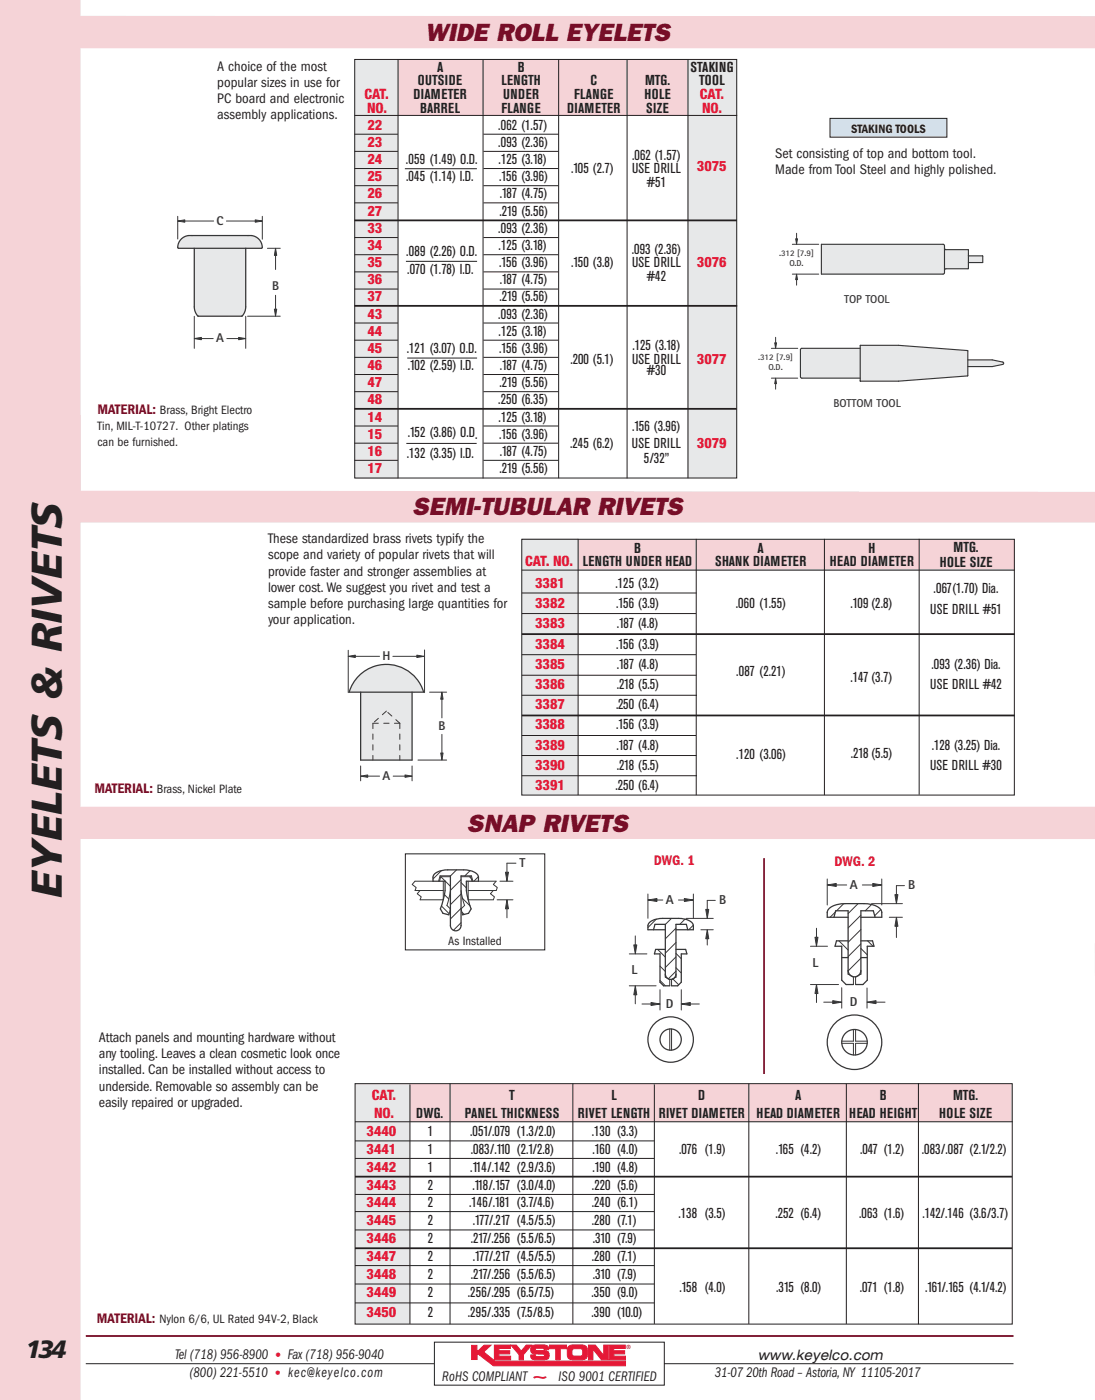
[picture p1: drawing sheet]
<svg xmlns="http://www.w3.org/2000/svg" width="216mm" height="276mm" viewBox="0 0 216 276" stroke-linecap="round" stroke-linejoin="round" font-family="sans-serif">
<path d="M215.9 -.1v276.4z" fill-rule="evenodd" fill="#f5d3d7"/>
<path d="M215.9 66.3v6" fill="none" stroke="#f5d3d7" stroke-width=".2"/>
<path d="M-.1 -.1h16v3.2l200 .1v6.3h-200v87.3l200 .2v6.1h-200v56.1h200v6.4l-200-.1v110.8h-16z" fill-rule="evenodd" fill="#f5d3d7"/>
<path d="M16.9 269.1h182.9" fill="none" stroke="#231f20" stroke-width=".2"/>
<path d="M16.9 263.6h182.9" fill="none" stroke="#770e28" stroke-width=".35"/>
<path d="M85.6 264.8h45.4v8.5h-45.4z" fill="#fff"/>
<path d="M85.6 264.8h45.4v8.5h-45.4z" fill="none" stroke="#231f20" stroke-width=".2"/>
<path d="M93 265.4h1v1.1h.4l1-1.1h1.4l-1.4 1.3 2.2 1.9h25.7v.9h-26l-2.9-2.3h-.3v1h-1.1z" fill="#e51836"/>
<path d="M93 265.4h1v1.1h.4l1-1.1h1.4l-1.4 1.3 2.2 1.9h25.7v.9h-26l-2.9-2.3h-.3v1h-1.1z" fill="none" stroke="#e51836" stroke-width=".2"/>
<path d="M97.5 265.4h3.1v.7h-2.2v.4h2.1v.6h-2.1v.5h2.3v.7h-3.2z" fill="#e51836"/>
<path d="M97.5 265.4h3.1v.7h-2.2v.4h2.1v.6h-2.1v.5h2.3v.7h-3.2z" fill="none" stroke="#e51836" stroke-width=".2"/>
<path d="M100.7 265.4h1.1l1 1.2 .9-1.2h1.1l-1.6 1.9v1h-.9v-1z" fill="#e51836"/>
<path d="M100.7 265.4h1.1l1 1.2 .9-1.2h1.1l-1.6 1.9v1h-.9v-1z" fill="none" stroke="#e51836" stroke-width=".2"/>
<path d="M104.9 265.5l.9-.1h1.8a.7 .7 0 0 1 .6 .9h-.9l-.2-.3h-.3h-1.1l-.2 .2 .2 .3h.9a1.38 1.38 0 0 1 1.6 .5 .89 .89 0 0 1-.8 1.3h-.6a2.87 2.87 0 0 1-2-.2l-.2-.8h.9l.2 .3h1.6v-.3l-.5-.1a3.3 3.3 0 0 1-2-.3l-.1-.3a1.11 1.11 0 0 1 .2-1.1z" fill="#e51836"/>
<path d="M104.9 265.5l.9-.1h1.8a.7 .7 0 0 1 .6 .9h-.9l-.2-.3h-.3h-1.1l-.2 .2 .2 .3h.9a1.38 1.38 0 0 1 1.6 .5 .89 .89 0 0 1-.8 1.3h-.6a2.87 2.87 0 0 1-2-.2l-.2-.8h.9l.2 .3h1.6v-.3l-.5-.1a3.3 3.3 0 0 1-2-.3l-.1-.3a1.11 1.11 0 0 1 .2-1.1z" fill="none" stroke="#e51836" stroke-width=".2"/>
<path d="M108.3 265.4h3.4v.7h-1.2v2.2h-.9v-2.2h-1.3z" fill="#e51836"/>
<path d="M108.3 265.4h3.4v.7h-1.2v2.2h-.9v-2.2h-1.3z" fill="none" stroke="#e51836" stroke-width=".2"/>
<path d="M112.1 265.7a2.18 2.18 0 0 0 .2 2.5l.8 .1a3.1 3.1 0 0 0 2.5-.3 2.18 2.18 0 0 0-.3-2.5l-.8-.1a3.1 3.1 0 0 0-2.4 .3zM112.9 266.3a2.52 2.52 0 0 1 1.7-.2 1.02 1.02 0 0 1 .1 1.4 2.74 2.74 0 0 1-1.8-.1l-.1-.7z" fill-rule="evenodd" fill="#e51836"/>
<path d="M112.1 265.7a3.5 3.5 0 0 1 2.9-.3 .87 .87 0 0 1 .8 1v.9a.98 .98 0 0 1-1.3 1 3.1 3.1 0 0 1-2.4-.3 2.81 2.81 0 0 1 0-2.3zM112.9 266.3a2.52 2.52 0 0 1 1.7-.2 1.02 1.02 0 0 1 .1 1.4 2.74 2.74 0 0 1-1.8-.1l-.1-.7z" fill="none" stroke="#e51836" stroke-width=".2"/>
<path d="M116 265.4h1.4l1.6 2.1 .1-2.1h.8v2.9h-1.3l-1.7-2.1v2.1h-.9z" fill="#e51836"/>
<path d="M116 265.4h1.4l1.6 2.1 .1-2.1h.8v2.9h-1.3l-1.7-2.1v2.1h-.9z" fill="none" stroke="#e51836" stroke-width=".2"/>
<path d="M120.1 265.4h3.2v.7h-2.3v.4h2.2v.6h-2.2v.5h2.3v.7h-3.2z" fill="#e51836"/>
<path d="M120.1 265.4h3.2v.7h-2.3v.4h2.2v.6h-2.2v.5h2.3v.7h-3.2z" fill="none" stroke="#e51836" stroke-width=".2"/>
<g fill="none" stroke="#333a3b" stroke-width=".2">
<path d="M129.4 181.3l-1.6 1.7M129.7 187.3l1.5 1.5M130.1 193.4l1.1 1.1M130.1 190.6l1.1 1.1M131.2 192.8l.9 .5v1.2M132.4 181.2l-1.2 1.2M132.7 193.1l1.1 1.2M133.3 192.8l-.9 .5v1.2M133.3 183.1l-2.1 2.1M133.3 186l-2.1 2.1M133.3 188.8l-2.1 2.1M133.3 191.6l-1.5 1.5"/>
<path d="M133.3 190.9l1 1.1M133.3 188.1l1 1.1M135.1 181.3l-1.1 1.1M136.7 182.5l-.9 .9M138.2 183.4h2.4M139.4 185.2v1.3M132.1 203v4.2M132.4 203v4.2"/>
</g>
<g fill="none" stroke="#333a3b" stroke-width=".25">
<path d="M128.9 183.4l.2-1h2.1v10.4M131.2 183.4h-3.4a1.59 1.59 0 0 1 1.4-2 18.3 18.3 0 0 1 5.4-.1 2.28 2.28 0 0 1 2.1 1.4v.7h-3.4M131.2 192.2a1.05 1.05 0 0 0 1 1 1.05 1.05 0 0 0 1.1-1M131.2 187.3h-1.9l-.3 .9h1.1v5.6l.7 .7h1.3M133.3 187.3h1.9l.2 .9h-1.1v5.6l-.7 .7h-1.2M135.6 183.4l-.3-1h-2v10.4"/>
<circle cx="132.2" cy="205.1" r="4.5"/>
<circle cx="132.2" cy="205.1" r="2.1"/>
</g>
<path d="M139.4 183.4l.3 1.8h-.5z" fill="#333a3b"/>
<path d="M135.3 181.2h5.3M139.4 183.4l.3 1.8h-.5z" fill="none" stroke="#333a3b" stroke-width=".2"/>
<path d="M139.2 179.4h.5l-.3 1.8z" fill="#333a3b"/>
<path d="M139.2 179.4h.5l-.3 1.8zM130.1 195.3v4M134.3 195.3v4M136.1 198.1h1.8" fill="none" stroke="#333a3b" stroke-width=".2"/>
<path d="M134.3 198.1l1.8-.3v.6z" fill="#333a3b"/>
<path d="M126.6 198.1h1.8M134.3 198.1l1.8-.3v.6z" fill="none" stroke="#333a3b" stroke-width=".2"/>
<path d="M128.4 197.8l1.7 .3-1.7 .3z" fill="#333a3b"/>
<path d="M124.1 188.2h3.5M124.1 194.5h5.3M125.3 184.7v1.7M125.3 196.3v1.8M128.4 197.8l1.7 .3-1.7 .3z" fill="none" stroke="#333a3b" stroke-width=".2"/>
<path d="M125 186.4h.6l-.3 1.8z" fill="#333a3b"/>
<path d="M125 186.4h.6l-.3 1.8z" fill="none" stroke="#333a3b" stroke-width=".2"/>
<path d="M125.3 194.5l.3 1.8h-.6z" fill="#333a3b"/>
<path d="M127.8 176.4v4.8M129.5 177.6h1.2M133.8 177.6h1.1M136.7 176.4v4.8M139.4 177.7v1.7M125.3 194.5l.3 1.8h-.6z" fill="none" stroke="#333a3b" stroke-width=".2"/>
<path d="M134.9 177.3l1.8 .3-1.8 .3z" fill="#333a3b"/>
<path d="M134.9 177.3l1.8 .3-1.8 .3z" fill="none" stroke="#333a3b" stroke-width=".2"/>
<path d="M127.8 177.6l1.7-.3v.6z" fill="#333a3b"/>
<g fill="none" stroke="#333a3b" stroke-width=".2">
<path d="M127.8 177.6l1.7-.3v.6zM139.4 177.7h1.6M164.7 179.9l-1 1.1M166.4 178.3l-1.5 1.4M169.2 178.3l-2 2M171.8 178.3h6.1M171.8 178.5l-1.2 1.2M173.7 179.5l-1.2 1.2M165.4 185.6l1.8 1.8M167.2 192.2l1.1 .6v1.5M169.7 192.2l-1 .6v1.5M169.7 187.1l1.3 1.3"/>
<path d="M169.7 180.6l-2.5 2.5M169.7 183.4l-2.5 2.5M169.7 186.2l-2.5 2.5M169.7 189.1l-2.5 2.5M171.1 185.6l1 1.1M175.3 181h2.6M176.7 182.8v2.2M166 205.9h2.3v2.2M168.3 203.1v2.3h-2.3M168.7 203.1v2.3h2.3M171 205.9h-2.3v2.2"/>
</g>
<g fill="none" stroke="#333a3b" stroke-width=".25">
<path d="M164.4 181l.4-1.3h2.4v12.5M166 188.9h1.2M167.2 191.5a1.26 1.26 0 0 0 1.3 1.2 1.26 1.26 0 0 0 1.2-1.2M167.2 181h-4.1a2.03 2.03 0 0 1 2-2.5 24.4 24.4 0 0 1 6.1-.2 2.62 2.62 0 0 1 2.7 1.7v1h-4.2M167.2 185.6h-2.3l-.3 1.1h1.4v6.7l.8 .9h1.5M169.7 185.6h2.3l.3 1.1h-1.3v6.7l-.9 .9h-1.4M169.7 188.9h1.3M172.5 181l-.3-1.3h-2.5v12.5"/>
<circle cx="168.5" cy="205.6" r="5.4"/>
<circle cx="168.5" cy="205.6" r="2.52"/>
</g>
<path d="M176.7 181l.3 1.8h-.6z" fill="#333a3b"/>
<path d="M159.8 186.7h3.4M161 183.1v1.8M176.7 181l.3 1.8h-.6z" fill="none" stroke="#333a3b" stroke-width=".2"/>
<path d="M160.7 184.9h.6l-.3 1.8z" fill="#333a3b"/>
<path d="M159.8 194.3h5.5M160.7 184.9h.6l-.3 1.8zM161 196v1.8" fill="none" stroke="#333a3b" stroke-width=".2"/>
<path d="M161 194.3l.3 1.7h-.6z" fill="#333a3b"/>
<path d="M161 194.3l.3 1.7h-.6zM162.4 197.7h1.8M166 194.9v4M170.9 194.9v4M172.7 197.7h1.8" fill="none" stroke="#333a3b" stroke-width=".2"/>
<path d="M170.9 197.7l1.8-.3v.6z" fill="#333a3b"/>
<path d="M170.9 197.7l1.8-.3v.6z" fill="none" stroke="#333a3b" stroke-width=".2"/>
<path d="M164.2 197.4l1.8 .3-1.8 .3z" fill="#333a3b"/>
<path d="M163.1 173.4v5.2M164.9 174.6h2M170 174.6h2.1M173.9 173.4v5.2M164.2 197.4l1.8 .3-1.8 .3z" fill="none" stroke="#333a3b" stroke-width=".2"/>
<path d="M172.1 174.3l1.8 .3-1.8 .3z" fill="#333a3b"/>
<path d="M172.1 174.3l1.8 .3-1.8 .3z" fill="none" stroke="#333a3b" stroke-width=".2"/>
<path d="M163.1 174.6l1.8-.3v.6z" fill="#333a3b"/>
<path d="M163.1 174.6l1.8-.3v.6zM176.7 174.7v1.8" fill="none" stroke="#333a3b" stroke-width=".2"/>
<path d="M176.4 176.5h.6l-.3 1.8z" fill="#333a3b"/>
<path d="M176.4 176.5h.6l-.3 1.8zM176.7 174.7h1.6" fill="none" stroke="#333a3b" stroke-width=".2"/>
<path d="M81 213.9h118.5v7.5h-118.5z" fill="#f5d3d7"/>
<path d="M70 214h10.7v47.2h-10.7z" fill="#e7e8e9"/>
<g fill="none" stroke="#231f20" stroke-width=".2">
<path d="M70 213.8h129.6v47.4h-129.6zM80.8 214v47.2M88.7 213.8v47.5M113 213.8v47.4M129 214v47.2M147.6 213.8v47.4M166.9 213.8v47.4M181.1 213.7v47.6M70 221.3h129.7M70 225.1h59M70 228.6h59M70 235.7h59"/>
<path d="M70 239.1h59M70 242.7h59M70 249.7h59M70 253.3h59M70 257.1h59"/>
</g>
<path d="M70 232.2h129.6M70 246.3h129.6" fill="none" stroke="#231f20" stroke-width=".35"/>
<path d="M150.6 169.3v42.6" fill="none" stroke="#770e28" stroke-width=".35"/>
<g fill="none" stroke="#333a3b" stroke-width=".2">
<path d="M85.4 173.9h-3.6l-.5 .6 .8 .6-.3 .6h5.6M86.9 173h1.9M86.9 173l-.2 .9M86.9 173l1.9 1.9M87 178.8l1.6 1.5M87 171.8l-1.6 1.6M87.4 173.9v3.6h-4.6l.2-.6-.7-.6 .5-.6M87.6 176.5l.9 .9M88.8 175.7l-.7 3 .7 .6-.3 1.2M90 171.6l-1.2 1.2h-2l-.3 1.1M90.9 175.7l.7 3M90.9 173h1.9l.3 .9"/>
<path d="M90.9 172.8h2l.3 1.1M90.9 174.1l1.1 1.1M90.9 173.6l-2.1 2.1M90.9 176.4l-2.1 2.1M90.9 179.2l-2.1 2.1M91.1 180l.4 .4M91.2 177.3l1.5 1.4M91.6 178.6l-.7 .7 .3 1.2M92.3 173.9v3.6h5l.2-.6-.8-.6 .6-.6M92.6 173l.3 .3M92.7 171.8l-1 1M94.3 173l-.9 .9"/>
<path d="M94.3 173.9h3.5l-.5 .6 .8 .6-.3 .6h-5.5M98 177.5h3.1M98.6 173.9h2.5M100 179.3v1.8M101.7 170.3h-1.7v1.8M90.9 182.1l-1.5 1.5"/>
</g>
<path d="M88.8 172.8v9.8a1.05 1.05 0 0 0 1.1 1.1 1.05 1.05 0 0 0 1-1.1v-9.8M88.5 180.5l-1.2-.3-.5-.9 .6-1.7a10.6 10.6 0 0 0 .4-3.7h-2.4a1.59 1.59 0 0 1 1.4-2.1 18.3 18.3 0 0 1 5.4-.1 2.28 2.28 0 0 1 2.1 1.4v.8h-2.3a12.6 12.6 0 0 0 .9 5.4l-.5 .9-1.2 .3" fill="none" stroke="#333a3b" stroke-width=".25"/>
<path d="M100 177.5l.3 1.8h-.6z" fill="#333a3b"/>
<path d="M100 177.5l.3 1.8h-.6z" fill="none" stroke="#333a3b" stroke-width=".2"/>
<path d="M99.7 172.1h.6l-.3 1.8z" fill="#333a3b"/>
<path d="M99.7 172.1h.6l-.3 1.8z" fill="none" stroke="#333a3b" stroke-width=".2"/>
<path d="M79.9 168.5h27.5v18.9h-27.5z" fill="none" stroke="#231f20" stroke-width=".2"/>
<path d="M35.8 47.1l1.3-.6h11.1a3.1 3.1 0 0 1 2.5 .5 2.21 2.21 0 0 1 .9 2h-3.2l.1 9.8a5.3 5.3 0 0 1-.3 2.8 1.34 1.34 0 0 1-1.7 .8h-7.2a1 1 0 0 1-.8-1.1l-.2-.5v-11.8h-3.3l.3-1z" fill="#e7e8e9"/>
<path d="M35.7 47.2l.9-.6 .6-.1h12.4a2.29 2.29 0 0 1 2.1 2.4h-16.6a2.23 2.23 0 0 1 .6-1.7zM38.3 49v11.5l.3 1.2 .5 .7h8.5l.4-.4 .3-.7 .1-.8v-11.5" fill="none" stroke="#333a3b" stroke-width=".25"/>
<path d="M35 42.7v4.5M36.4 43.6h5.7M44.6 43.6h5.7M51.7 42.7v4.5" fill="none" stroke="#333a3b" stroke-width=".2"/>
<path d="M35 43.6l1.4-.2v.4z" fill="#333a3b"/>
<path d="M35 43.6l1.4-.2v.4z" fill="none" stroke="#333a3b" stroke-width=".2"/>
<path d="M50.3 43.4l1.4 .2-1.4 .2z" fill="#333a3b"/>
<path d="M50.3 43.4l1.4 .2-1.4 .2zM52.7 49h2.6M54.3 50.4v2.8M54.3 58.3v2.7M48.8 62.4h6.5" fill="none" stroke="#333a3b" stroke-width=".2"/>
<path d="M54.3 49l.3 1.4h-.5z" fill="#333a3b"/>
<path d="M54.3 49l.3 1.4h-.5z" fill="none" stroke="#333a3b" stroke-width=".2"/>
<path d="M54.1 61h.5l-.3 1.4z" fill="#333a3b"/>
<path d="M38.3 62.4v6.3M39.7 66.8h2.3M44.7 66.8h2.4M48.4 62.4v6.3M54.1 61h.5l-.3 1.4z" fill="none" stroke="#333a3b" stroke-width=".2"/>
<path d="M38.3 66.8l1.4-.2v.4z" fill="#333a3b"/>
<path d="M38.3 66.8l1.4-.2v.4z" fill="none" stroke="#333a3b" stroke-width=".2"/>
<path d="M47.1 66.6l1.3 .2-1.3 .2z" fill="#333a3b"/>
<path d="M47.1 66.6l1.3 .2-1.3 .2z" fill="none" stroke="#333a3b" stroke-width=".2"/>
<path d="M162 48.2h24l.2 .3v.7l4.6 .2 .1 1.1h2.8v1.3h-2.8v1.3h-4.7v.8l-.3 .2h-23.9z" fill="#e7e8e9"/>
<path d="M162 48.2h23.9l.3 .3v5.3l-.3 .3h-23.9zM186.2 49l.3 .3h4.4v3.7h-4.4l-.3 .3M190.9 50.4l2.9 .1v1.3l-2.9 .1" fill="none" stroke="#333a3b" stroke-width=".23"/>
<path d="M156.2 54.1h5.2M156.2 48.2h5.2M157.1 46v1.1M157.1 55.2v1.1" fill="none" stroke="#333a3b" stroke-width=".2"/>
<path d="M157.1 54.1l.1 1.1h-.3z" fill="#333a3b"/>
<path d="M157.1 54.1l.1 1.1h-.3z" fill="none" stroke="#333a3b" stroke-width=".2"/>
<path d="M156.9 47.1h.3l-.1 1.1z" fill="#333a3b"/>
<path d="M156.9 47.1h.3l-.1 1.1z" fill="none" stroke="#333a3b" stroke-width=".2"/>
<path d="M158.1 68.8h11.5v-.6l7.6-.1 13.5 1.1 .1 1.8 4.8-.1 2.1 .5 .2 .3-.2 .2-2.1 .5h-4.8v1.8l-13.4 1h-7.8l-.1-.6h-11.3l-.4-.3v-5.3z" fill="#e7e8e9"/>
<path d="M169.6 68.7h-11.5l-.3 .3v5.3l.2 .3h11.6M169.6 68.1h7.6l13.6 1.1v4.9l-13.6 1.1h-7.5zM190.8 71h4.8l2.1 .4 .2 .2-.2 .3-2.1 .4h-4.8" fill="none" stroke="#333a3b" stroke-width=".23"/>
<path d="M152.1 74.6h5.2M152.1 68.7h5.2M152.9 66.6v1M152.9 75.7v1.1" fill="none" stroke="#333a3b" stroke-width=".2"/>
<path d="M152.9 74.6l.2 1.1h-.4z" fill="#333a3b"/>
<path d="M152.9 74.6l.2 1.1h-.4z" fill="none" stroke="#333a3b" stroke-width=".2"/>
<path d="M152.7 67.6h.4l-.2 1.1z" fill="#333a3b"/>
<path d="M152.7 67.6h.4l-.2 1.1z" fill="none" stroke="#333a3b" stroke-width=".2"/>
<path d="M163.7 23.4h23v3.7h-23z" fill="#cee4f5"/>
<path d="M163.7 23.4h23v3.7h-23z" fill="none" stroke="#231f20" stroke-width=".2"/>
<path d="M70.7 133.4a7.6 7.6 0 0 1 12.8 3.1l-2.3 .1v13.3h-10.1v-13.4h-2.2l.7-1.7z" fill="#e7e8e9"/>
<path d="M73.5 142.7v7.3M76.2 140.3l-2.7 2.4M78.8 142.7v7.3M78.8 142.7h-5.3M78.8 142.7l-2.6-2.4" fill="none" stroke="#333a3b" stroke-width=".2" stroke-dasharray="1.1 1.1"/>
<path d="M71.1 136.6v13.4h10.1v-13.4M83.5 136.6a7.7 7.7 0 0 0-7.3-5.5 7.7 7.7 0 0 0-7.4 5.5h14.7" fill="none" stroke="#333a3b" stroke-width=".25"/>
<path d="M71.1 151.1v3M72.5 153.1h2.3M77.5 153.1h2.4M81.2 151.1v3" fill="none" stroke="#333a3b" stroke-width=".2"/>
<path d="M71.1 153.1l1.4-.2v.5z" fill="#333a3b"/>
<path d="M71.1 153.1l1.4-.2v.5z" fill="none" stroke="#333a3b" stroke-width=".2"/>
<path d="M79.9 152.9l1.3 .2-1.3 .3z" fill="#333a3b"/>
<path d="M84.7 136.6h3.4M87.1 138v3.6M79.9 152.9l1.3 .2-1.3 .3zM82.4 150h5.7M87.1 144.9v3.7" fill="none" stroke="#333a3b" stroke-width=".2"/>
<path d="M87.1 136.6l.3 1.4h-.5z" fill="#333a3b"/>
<path d="M87.1 136.6l.3 1.4h-.5z" fill="none" stroke="#333a3b" stroke-width=".2"/>
<path d="M86.9 148.6h.5l-.3 1.4z" fill="#333a3b"/>
<path d="M68.7 128.3v8.4M70.1 129.5h4.7M77.5 129.5h4.7M83.7 128.2v8.5M86.9 148.6h.5l-.3 1.4z" fill="none" stroke="#333a3b" stroke-width=".2"/>
<path d="M68.7 129.5l1.4-.2v.4z" fill="#333a3b"/>
<path d="M68.7 129.5l1.4-.2v.4z" fill="none" stroke="#333a3b" stroke-width=".2"/>
<path d="M82.2 129.3l1.4 .2-1.4 .2z" fill="#333a3b"/>
<path d="M82.2 129.3l1.4 .2-1.4 .2z" fill="none" stroke="#333a3b" stroke-width=".2"/>
<path d="M114.1 106.4h86v6.1h-86z" fill="#f5d3d7"/>
<path d="M102.9 106.3h11v50.6h-11z" fill="#e7e8e9"/>
<g fill="none" stroke="#231f20" stroke-width=".2">
<path d="M102.9 106.4h97.1v50.5h-97.1zM102.9 112.5h97.2M102.9 117h34.4M114 106.3v50.6M137.3 106.3v50.6M162.6 106.3v50.6M181.2 106.3v50.5M102.9 121.1h34.3M102.9 129.2h34.3M102.9 133.2h34.4M102.9 137.2h34.5M102.9 145.1h34.3"/>
<path d="M102.9 149.1h34.4M102.9 153.1h34.5"/>
</g>
<path d="M102.9 125.1h97.2M102.9 141.2h97.2" fill="none" stroke="#231f20" stroke-width=".35"/>
<path d="M135.6 11.7h9.7v82.6h-9.7z" fill="#e7e8e9"/>
<path d="M78.4 11.7h57.2v10.9h-57.2z" fill="#f5d3d7"/>
<path d="M70 11.6h8.4v82.7h-8.4z" fill="#e7e8e9"/>
<g fill="none" stroke="#231f20" stroke-width=".2">
<path d="M69.9 11.7h75.4v82.6h-75.4zM78.5 11.7v82.7M95.2 11.7v82.7M110.1 11.7v82.6M123.6 11.7v82.7M135.7 11.7v82.6M69.9 22.8h75.4M69.9 26.5h8.6M69.9 29.9h8.6M69.9 33.3h8.6M69.9 36.6h8.6M79.8 33.3h14.2"/>
<path d="M95.3 26.5h14.8M95.3 29.9h14.8M95.3 33.3h14.8M95.3 36.6h14.8M69.9 40h8.6M69.9 46.9h8.6M69.9 50.3h8.6M69.9 53.6h8.6M69.9 57h8.6M80 51.6h14.1M95.3 40h14.8M95.3 46.9h14.8"/>
<path d="M95.3 50.3h14.8M95.3 53.6h14.8M95.3 57h14.8M69.9 63.7h8.6M69.9 67.1h8.6M69.9 70.5h8.6M69.9 73.9h8.6M69.9 77.3h8.6M80.3 70.6h13.8M95.3 63.7h14.8M95.3 67.1h14.8M95.3 70.5h14.8"/>
<path d="M95.3 73.9h14.8M95.3 77.3h14.8M69.9 84.1h8.6M69.9 87.4h8.6M69.9 90.8h8.6M80.1 87.5h13.9M95.3 84.1h14.8M95.3 87.4h14.8M95.3 90.8h14.8"/>
</g>
<path d="M69.9 43.5h75.4M69.9 60.3h75.4M69.9 80.7h75.4" fill="none" stroke="#231f20" stroke-width=".35"/>
<text font-size="8.5" fill="#231f20" x="12.2" y="177.2" transform="rotate(-90 12.2 177.2)">EYELETS &amp; RIVETS</text>
<g font-size="4.9" fill="#770e28">
<text x="83.8" y="8.1">WIDE ROLL EYELETS</text>
<text x="81.3" y="101.6">SEMI-TUBULAR RIVETS</text>
<text x="92.1" y="164.1">SNAP RIVETS</text>
</g>
<text font-size="4.9" fill="#231f20" x="5" y="267.9">134</text>
<g font-size="2.8" fill="#231f20">
<text x="42.8" y="14">A choice of the most</text>
<text x="42.8" y="17.2">popular sizes in use for</text>
<text x="82.4" y="16.9">OUTSIDE</text>
<text x="86.2" y="14.2">A</text>
<text x="98.9" y="16.9">LENGTH</text>
<text x="102.1" y="14.2">B</text>
<text x="116.4" y="16.9">C</text>
<text x="127.2" y="16.9">MTG.</text>
<text x="136.2" y="14.2">STAKING</text>
<text x="137.9" y="16.9">TOOL</text>
<text x="42.8" y="23.6">assembly applications.</text>
<text x="42.8" y="20.4">PC board and electronic</text>
<text x="81.5" y="19.5">DIAMETER</text>
<text x="82.8" y="22.2">BARREL</text>
<text x="98.9" y="22.2">FLANGE</text>
<text x="99.2" y="19.5">UNDER</text>
<text x="111.8" y="22.2">DIAMETER</text>
<text x="113.2" y="19.5">FLANGE</text>
<text x="127.1" y="19.5">HOLE</text>
<text x="127.4" y="22.2">SIZE</text>
<text x="98.3" y="25.6">.062 (1.57)</text>
<text x="98.3" y="29">.093 (2.36)</text>
<text x="80" y="32.4">.059 (1.49) O.D.</text>
<text x="80.1" y="35.8">.045 (1.14) I.D.</text>
<text x="98.3" y="32.4">.125 (3.18)</text>
<text x="98.4" y="35.8">.156 (3.96)</text>
<text x="112.6" y="34.2">.105 (2.7)</text>
<text x="124.6" y="31.5">.062 (1.57)</text>
<text x="124.6" y="34.2">USE DRILL</text>
<text x="152.9" y="31.2">Set consisting of top and bottom tool.</text>
<text x="152.9" y="34.3">Made from Tool Steel and highly polished.</text>
<text x="98.5" y="39.2">.187 (4.75)</text>
<text x="127.6" y="36.8">#51</text>
<text x="98.3" y="45.9">.093 (2.36)</text>
<text x="98.5" y="42.5">.219 (5.56)</text>
<text x="80.1" y="50.6">.089 (2.26) O.D.</text>
<text x="80.3" y="54">.070 (1.78) I.D.</text>
<text x="98.3" y="49.3">.125 (3.18)</text>
<text x="98.4" y="52.7">.156 (3.96)</text>
<text x="112.6" y="52.7">.150 (3.8)</text>
<text x="124.6" y="50">.093 (2.36)</text>
<text x="124.6" y="52.7">USE DRILL</text>
<text x="98.5" y="59.5">.219 (5.56)</text>
<text x="98.5" y="56.1">.187 (4.75)</text>
<text x="127.6" y="55.4">#42</text>
<text x="98.3" y="62.9">.093 (2.36)</text>
<text x="80.2" y="69.6">.121 (3.07) O.D.</text>
<text x="98.3" y="66.3">.125 (3.18)</text>
<text x="98.4" y="69.6">.156 (3.96)</text>
<text x="112.5" y="71.8">.200 (5.1)</text>
<text x="124.6" y="71.8">USE DRILL</text>
<text x="124.7" y="69.1">.125 (3.18)</text>
<text x="80.4" y="73">.102 (2.59) I.D.</text>
<text x="98.5" y="76.4">.219 (5.56)</text>
<text x="98.5" y="73">.187 (4.75)</text>
<text x="127.5" y="74.1">#30</text>
<text x="98.3" y="79.8">.250 (6.35)</text>
<text x="98.3" y="83.2">.125 (3.18)</text>
<text x="80.4" y="86.2">.152 (3.86) O.D.</text>
<text x="98.4" y="86.6">.156 (3.96)</text>
<text x="98.5" y="90">.187 (4.75)</text>
<text x="112.4" y="88.3">.245 (6.2)</text>
<text x="124.6" y="88.3">USE DRILL</text>
<text x="124.6" y="85">.156 (3.96)</text>
<text x="80.2" y="90.3">.132 (3.35) I.D.</text>
<text x="98.5" y="93.3">.219 (5.56)</text>
<text x="126.9" y="91.4">5/32”</text>
<text x="52.9" y="107.2">These standardized brass rivets typify the</text>
<text x="52.9" y="113.6">provide faster and stronger assemblies at</text>
<text x="52.9" y="110.4">scope and variety of popular rivets that will</text>
<text x="114.9" y="111.7">LENGTH UNDER HEAD</text>
<text x="125" y="109">B</text>
<text x="141" y="111.7">SHANK DIAMETER</text>
<text x="149.4" y="109">A</text>
<text x="163.6" y="111.7">HEAD DIAMETER</text>
<text x="171.2" y="109">H</text>
<text x="185.3" y="111.9">HOLE SIZE</text>
<text x="188" y="108.9">MTG.</text>
<text x="52.9" y="116.7">lower cost. We suggest you rivet and test a</text>
<text x="52.9" y="119.9">sample before purchasing large quantities for</text>
<text x="121.4" y="116">.125 (3.2)</text>
<text x="184.1" y="117.1">.067(1.70) Dia.</text>
<text x="52.9" y="123.1">your application.</text>
<text x="121.5" y="120">.156 (3.9)</text>
<text x="121.6" y="124">.187 (4.8)</text>
<text x="145.1" y="120">.060 (1.55)</text>
<text x="167.7" y="120">.109 (2.8)</text>
<text x="183.4" y="121.1">USE DRILL #51</text>
<text x="121.5" y="128">.156 (3.9)</text>
<text x="121.6" y="132">.187 (4.8)</text>
<text x="183.6" y="132">.093 (2.36) Dia.</text>
<text x="121.6" y="135.9">.218 (5.5)</text>
<text x="145.2" y="133.4">.087 (2.21)</text>
<text x="167.7" y="134.5">.147 (3.7)</text>
<text x="183.4" y="135.9">USE DRILL #42</text>
<text x="121.5" y="139.9">.250 (6.4)</text>
<text x="121.5" y="143.9">.156 (3.9)</text>
<text x="121.5" y="147.9">.187 (4.8)</text>
<text x="145.2" y="149.7">.120 (3.06)</text>
<text x="167.8" y="149.5">.218 (5.5)</text>
<text x="183.7" y="147.9">.128 (3.25) Dia.</text>
<text x="121.4" y="155.9">.250 (6.4)</text>
<text x="121.6" y="151.9">.218 (5.5)</text>
<text x="183.4" y="151.9">USE DRILL #30</text>
<text x="19.5" y="205.7">Attach panels and mounting hardware without</text>
<text x="19.5" y="208.8">any tooling. Leaves a clean cosmetic look once</text>
<text x="19.5" y="212">installed. Can be installed without access to</text>
<text x="19.5" y="215.2">underside. Removable so assembly can be</text>
<text x="19.5" y="218.4">easily repaired or upgraded.</text>
<text x="82.1" y="220.6">DWG.</text>
<text x="91.7" y="220.6">PANEL THICKNESS</text>
<text x="100.4" y="217.1">T</text>
<text x="114" y="220.6">RIVET LENGTH</text>
<text x="120.5" y="217.1">L</text>
<text x="129.9" y="220.6">RIVET DIAMETER</text>
<text x="137.7" y="217.1">D</text>
<text x="149.2" y="220.6">HEAD DIAMETER</text>
<text x="156.8" y="217.1">A</text>
<text x="167.4" y="220.6">HEAD HEIGHT</text>
<text x="173.5" y="217.1">B</text>
<text x="185.2" y="220.6">HOLE SIZE</text>
<text x="187.9" y="217.1">MTG.</text>
<text x="84.4" y="224.1">1</text>
<text x="84.4" y="227.7">1</text>
<text x="92.7" y="224.1">.051/.079 (1.3/2.0)</text>
<text x="92.8" y="227.7">.083/.110 (2.1/2.8)</text>
<text x="116.7" y="224.1">.130 (3.3)</text>
<text x="116.8" y="227.7">.160 (4.0)</text>
<text x="133.9" y="227.7">.076 (1.9)</text>
<text x="153" y="227.7">.165 (4.2)</text>
<text x="169.6" y="227.7">.047 (1.2)</text>
<text x="181.7" y="227.7">.083/.087 (2.1/2.2)</text>
<text x="84.4" y="231.2">1</text>
<text x="92.7" y="231.2">.114/.142 (2.9/3.6)</text>
<text x="116.8" y="231.2">.190 (4.8)</text>
<text x="84.4" y="238.2">2</text>
<text x="84.4" y="234.7">2</text>
<text x="92.5" y="238.2">.146/.181 (3.7/4.6)</text>
<text x="93.1" y="234.7">.118/.157 (3.0/4.0)</text>
<text x="116.7" y="238.2">.240 (6.1)</text>
<text x="116.7" y="234.7">.220 (5.6)</text>
<text x="84.4" y="245.3">2</text>
<text x="84.4" y="241.8">2</text>
<text x="92.8" y="245.3">.217/.256 (5.5/6.5)</text>
<text x="93.2" y="241.8">.177/.217 (4.5/5.5)</text>
<text x="116.7" y="241.8">.280 (7.1)</text>
<text x="116.9" y="245.3">.310 (7.9)</text>
<text x="133.8" y="240.4">.138 (3.5)</text>
<text x="152.9" y="240.4">.252 (6.4)</text>
<text x="169.4" y="240.4">.063 (1.6)</text>
<text x="181.9" y="240.4">.142/.146 (3.6/3.7)</text>
<text x="84.4" y="248.8">2</text>
<text x="93.2" y="248.8">.177/.217 (4.5/5.5)</text>
<text x="116.7" y="248.8">.280 (7.1)</text>
<text x="84.4" y="255.9">2</text>
<text x="84.4" y="252.4">2</text>
<text x="92.3" y="255.9">.256/.295 (6.5/7.5)</text>
<text x="92.8" y="252.4">.217/.256 (5.5/6.5)</text>
<text x="116.6" y="255.9">.350 (9.0)</text>
<text x="116.9" y="252.4">.310 (7.9)</text>
<text x="133.9" y="254.8">.158 (4.0)</text>
<text x="153.1" y="254.8">.315 (8.0)</text>
<text x="169.5" y="254.8">.071 (1.8)</text>
<text x="182.4" y="254.8">.161/.165 (4.1/4.2)</text>
<text x="84.4" y="259.8">2</text>
<text x="92.3" y="259.8">.295/.335 (7.5/8.5)</text>
<text x="116.6" y="259.8">.390 (10.0)</text>
<text x="34.5" y="268.1">Tel (718) 956-8900</text>
<text x="56.7" y="268.1">Fax(718) 956-9040</text>
<text x="149.4" y="268.2">www.keyelco.com</text>
<text x="37.4" y="271.7">(800) 221-5510</text>
<text x="56.8" y="271.7">kec@keyelco.com</text>
<text x="87.2" y="272.4">RoHS COMPLIANT ~ ISO 9001 CERTIFIED</text>
<text x="141" y="271.8">31-07</text>
<text x="147.1" y="271.8">20th Road – Astoria,NY 11105-2017</text>
</g>
<g font-size="2.8" fill="#e51836">
<text x="71.9" y="19.5">CAT.</text>
<text x="72.4" y="22.2">NO.</text>
<text x="138" y="19.5">CAT.</text>
<text x="138.4" y="22.2">NO.</text>
<text x="72.4" y="25.6">22</text>
<text x="72.4" y="29">23</text>
<text x="72.4" y="32.4">24</text>
<text x="72.4" y="35.8">25</text>
<text x="137.4" y="33.8">3075</text>
<text x="72.4" y="39.2">26</text>
<text x="72.4" y="42.5">27</text>
<text x="72.4" y="45.9">33</text>
<text x="72.4" y="49.3">34</text>
<text x="72.4" y="52.7">35</text>
<text x="137.4" y="52.7">3076</text>
<text x="72.4" y="59.5">37</text>
<text x="72.4" y="56.1">36</text>
<text x="72.4" y="62.9">43</text>
<text x="72.4" y="66.3">44</text>
<text x="72.4" y="69.6">45</text>
<text x="137.4" y="71.8">3077</text>
<text x="72.4" y="76.4">47</text>
<text x="72.4" y="73">46</text>
<text x="72.4" y="79.8">48</text>
<text x="72.4" y="83.2">14</text>
<text x="72.4" y="86.6">15</text>
<text x="72.4" y="90">16</text>
<text x="137.4" y="88.3">3079</text>
<text x="72.4" y="93.3">17</text>
<text x="103.5" y="111.7">CAT. NO.</text>
<text x="105.5" y="116">3381</text>
<text x="105.5" y="120">3382</text>
<text x="105.5" y="124">3383</text>
<text x="105.5" y="128">3384</text>
<text x="105.5" y="132">3385</text>
<text x="105.5" y="135.9">3386</text>
<text x="105.5" y="143.9">3388</text>
<text x="105.5" y="139.9">3387</text>
<text x="105.5" y="147.9">3389</text>
<text x="105.5" y="151.9">3390</text>
<text x="105.5" y="155.9">3391</text>
<text x="128.9" y="170.7">DWG. 1</text>
<text x="164.6" y="170.8">DWG. 2</text>
<text x="73.3" y="217.1">CAT.</text>
<text x="73.8" y="220.6">NO.</text>
<text x="72.3" y="224.1">3440</text>
<text x="72.3" y="227.7">3441</text>
<text x="72.3" y="231.2">3442</text>
<text x="72.3" y="238.2">3444</text>
<text x="72.3" y="234.7">3443</text>
<text x="72.3" y="245.3">3446</text>
<text x="72.3" y="241.8">3445</text>
<text x="72.3" y="248.8">3447</text>
<text x="72.3" y="255.9">3449</text>
<text x="72.3" y="252.4">3448</text>
<text x="72.3" y="259.8">3450</text>
</g>
<g font-size="2.8" fill="#770e28">
<text x="19.2" y="81.7">MATERIAL:</text>
<text x="18.6" y="156.5">MATERIAL:</text>
<text x="19.1" y="261">MATERIAL:</text>
</g>
<g font-size="2.5" fill="#231f20">
<text x="167.8" y="26.2">STAKING TOOLS</text>
<text x="31.5" y="81.7">Brass, Bright Electro</text>
<text x="19.2" y="84.9">Tin, MIL-T-10727. Other platings</text>
<text x="19.2" y="88">can be furnished.</text>
<text x="30.9" y="156.5">Brass, Nickel Plate</text>
<text x="88.4" y="186.4">As Installed</text>
<text x="31.4" y="261">Nylon 6/6, UL Rated 94V-2, Black</text>
</g>
<g font-size="2.5" fill="#333a3b">
<text x="42.7" y="44.3">C</text>
<text x="53.6" y="57.1">B</text>
<text x="42.6" y="67.5">A</text>
<text x="75.4" y="130.2">H</text>
<text x="86.4" y="144">B</text>
<text x="75.4" y="153.9">A</text>
<text x="102.4" y="171.1">T</text>
<text x="131.3" y="178.3">A</text>
<text x="141.8" y="178.4">B</text>
<text x="167.5" y="175.3">A</text>
<text x="179.1" y="175.5">B</text>
<text x="160.2" y="190.8">L</text>
<text x="124.5" y="192.1">L</text>
<text x="131.3" y="198.8">D</text>
<text x="167.5" y="198.5">D</text>
</g>
<g font-size="2.5" fill="#e51836">
<text x="54.1" y="268.1">•</text>
<text x="54" y="271.7">•</text>
</g>
<g font-size="2.3" fill="#333a3b">
<text x="166.5" y="59.7">TOP TOOL</text>
<text x="164.3" y="80.2">BOTTOM TOOL</text>
</g>
<text font-size="2.1" fill="#e51836" x="123.4" y="266.8">®</text>
<g font-size="1.7" fill="#333a3b">
<text x="153.6" y="50.5">.312 [7.9]</text>
<text x="155.7" y="52.5">O.D.</text>
<text x="149.5" y="71">.312 [7.9]</text>
<text x="151.5" y="73">O.D.</text>
</g>
</svg>
